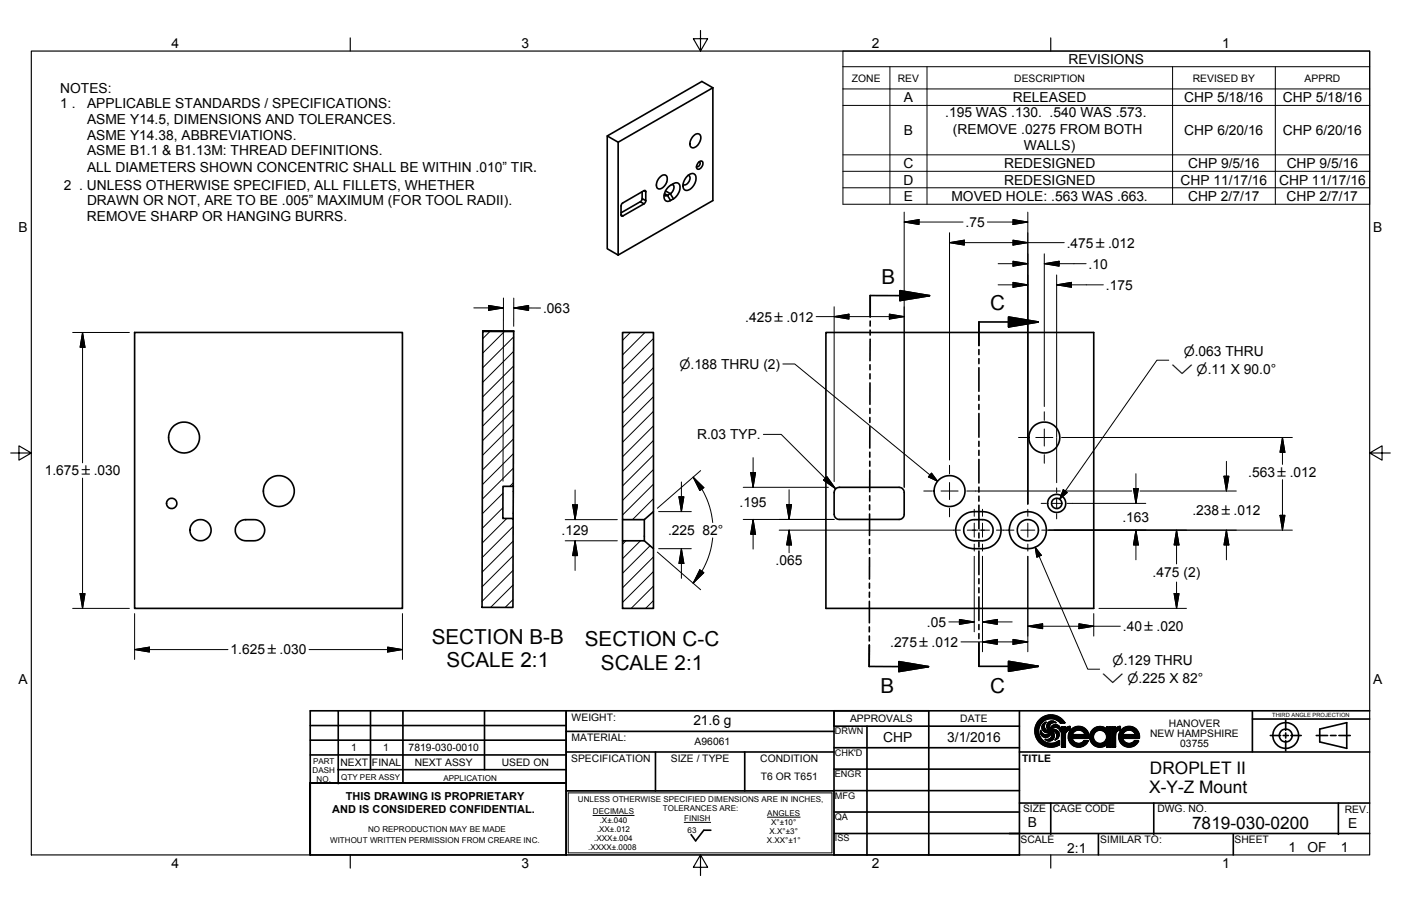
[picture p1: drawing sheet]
<svg xmlns="http://www.w3.org/2000/svg" width="432mm" height="279mm" viewBox="0 0 432 279" stroke-linecap="round" stroke-linejoin="round" font-family="sans-serif">
<g fill="none" stroke="#000" stroke-width=".51">
<path d="M219.7 27.1l-3.4-2-29.1 16.8v34.8l3.3 2M219.7 27.1l-29.2 16.8v34.8M219.7 27.1v34.7l-29.2 16.9M187.2 41.9l3.3 2M197.9 59.1v2.1M198.5 58.8l.5 .3M198.5 58.8h.4l.1 .3M198.5 58.8l-6.7 3.9-.4 .8v2.8M199 59.1v2.8M203.5 54.6a1.23 1.23 0 0 1 1.7-.6 1.23 1.23 0 0 1 .4 1.8 2.37 2.37 0 0 1-3 2.2 2.95 2.95 0 0 1 .9-3.4zM204.8 59.7l.9 .5-.6 .2-.4-.2M205.1 58.9l1.5 .8-.9 .5 1 1.6"/>
<path d="M207.1 56.9a1.19 1.19 0 0 1 .3 2l-.8 .8 1 1.6M211.9 54.2a1.46 1.46 0 0 1 2-.6 1.46 1.46 0 0 1 .6 2.1 3.3 3.3 0 0 1-3.3 3 2.46 2.46 0 0 1 0-3.6zM212.1 54.1a1.52 1.52 0 0 1-.2 2.5l-.9 .4-.5-.2M213.5 42.1a1.34 1.34 0 0 1 1.2-.8 1.34 1.34 0 0 1 1.2 .6 3.1 3.1 0 0 1-2.6 3.7 2.02 2.02 0 0 1 0-3.2zM215.3 50.1a.79 .79 0 0 1 1.2-.3 .79 .79 0 0 1 0 1.2 1.17 1.17 0 0 1-1.7 .9 1.94 1.94 0 0 1 .5-1.8zM215.4 50a.78 .78 0 0 1 .2 .9 .78 .78 0 0 1-.8 .4l-.1-.1M191.4 66.3l.2 .4 .4-.1M191.4 66.3l.6 .3M198.5 62.9l-1.1-.7-6 3.4M198.5 62.9l-6.5 3.7M199 61.9l-.5 1M199 61.9l-1.1-.7-.5 1"/>
<path d="M207.6 61.3a3.8 3.8 0 0 0 1.7-4.6l-.9-.3a4.8 4.8 0 0 0-3.7 3.5 1.37 1.37 0 0 0 .2 1.8 1.37 1.37 0 0 0 1.8 .1M207.6 61.3l-.9 .5M268.2 99v1.5M277.4 89.6l9.1 1.6-9.2 1.5zM286.5 91.2l-18.3-.1v6.6M310.9 97.8l9.1 1.5-9.1 1.5zM320 99.3h-18.3v7.3M41.5 102.5h82.5v85.1h-82.5zM148.8 102.2v-.2l9.5 .1v.1M148.8 102.2h9.5l-.1 47.8h-3.2v9.9h3.2l-.1 27.4h-9.5zM191.9 102.5h9.5v55.3l-2.8 2.5h-6.7zM254.6 102.5h82.5v85.1h-82.5z"/>
<path d="M268.1 112.5v1.5M268.1 115.3v1.5M268.1 118.1v6.6M268.2 101.8v1.5M268.2 104.6l-.1 6.6M301.7 107.8v1.5M301.7 110.6v1.5M301.7 113.4v7.3M268.1 139.4v1.6M268.1 128.8v1.5M268.1 131.6v6.6M268.1 126v1.5"/>
<path d="M301.7 121.9v1.6M301.7 124.7v1.6M301.7 127.5v7.3M301.7 136.1v1.5M301.7 138.9v1.5M158.2 159.9h.1M158.2 150v9.9M201.4 157.8v11.4M257.5 150.9l1.2-.6h18.4a1.58 1.58 0 0 1 1.6 1.6v6.7a1.58 1.58 0 0 1-1.6 1.6h-18.4a1.61 1.61 0 0 1-1.6-1.6v-6.7zM268 155.7v1.5M268 158.5v6.6M268.1 152.9v1.5"/>
<path d="M268.1 142.2v1.6M268.1 145v6.6M296.1 159.6a5.7 5.7 0 0 1 4.2-1.8h2.5a5.7 5.7 0 0 1 5.7 5.7 5.7 5.7 0 0 1-5.7 5.7h-2.5a5.7 5.7 0 0 1-5.3-3.5 5.7 5.7 0 0 1 1.1-6.1zM301.7 141.7v7.2M301.7 150.2v1.5M301.7 153v1.5M301.7 155.8v7.3M73.4 161.3l1.5-.9 3.4-.1a3.3 3.3 0 0 1 3.3 3.2 3.3 3.3 0 0 1-3.3 3.3h-2.5a3.3 3.3 0 0 1-3-2 3.3 3.3 0 0 1 .6-3.5zM191.9 166.8h6.7l2.8 2.4v18.4h-9.5zM191.9 160.3v6.5M198.6 160.3v6.5M268 179.9v1.5"/>
<path d="M268 166.4v1.5M268 169.2v1.5M268 172v6.6M298.2 161l1.6-.7h3a3.3 3.3 0 0 1 3.3 3.2 3.3 3.3 0 0 1-3.3 3.3h-2.5a3.3 3.3 0 0 1-3.1-2.2 3.3 3.3 0 0 1 1-3.6zM301.7 164.4v1.5M301.7 167.2v1.5M301.7 169.9v7.3M301.7 178.5v1.5M267.9 193.3v1.6M267.9 196.1v1.6M267.9 198.9v6.6l18.3 .1M267.9 185.4v6.7"/>
<path d="M268 182.6l-.1 1.6M301.7 181.3v1.5M301.7 184.1v7.2M301.7 192.6v1.5M301.7 195.4v1.5M301.7 198.2v7.3h18.3M104.2 219.2v22.5M114.2 219.2v18.2M124.2 219.2v22.2M149.3 219.2v18.2M174.5 219.2v44.5h-78.9M257 219.2v44.5h57.2v-44.5"/>
<path d="M277 204l9.2 1.6-9.2 1.5zM286.3 219.2v44.5M310.9 204l9.1 1.5-9.1 1.5zM386 219.2v12.7M422.1 219.2h-326.5v22.2M95.6 228.3h78.9M95.6 232.8h78.9M95.6 223.8h78.9M104.2 237.4h70.3M174.5 231.9h82.5M174.5 225.6h82.5M202 231.9v12"/>
<path d="M229.5 231.9v12M257 223.9h57.2M257 237.2h57.2M257 230.6h57.2M267.2 223.9v39.8M314.2 231.9h107.9M320.3 222.1a4.9 4.9 0 0 1 7.8 .9h-1.2a3.9 3.9 0 0 0-5.5-.5 3.9 3.9 0 0 0-.4 5.5 3.9 3.9 0 0 0 5.5 .5v1.1a4.9 4.9 0 0 1-6.4-1 4.9 4.9 0 0 1 .2-6.5zM321.6 223.3l.8-.6a1.49 1.49 0 0 0-.5 1.8 1.49 1.49 0 0 0 1.6 .9 1.62 1.62 0 0 1-.5-2.4 1.62 1.62 0 0 1 2.5-.1 1.51 1.51 0 0 0-1.8 .4 1.51 1.51 0 0 0 0 1.9 1.62 1.62 0 0 1 1.8-1.7 1.62 1.62 0 0 1 1.4 2.1 1.48 1.48 0 0 0-1.3-1.3 1.48 1.48 0 0 0-1.6 1 1.61 1.61 0 0 1 2.3 .7 1.61 1.61 0 0 1-1.1 2.2 1.49 1.49 0 0 0 .5-1.8 1.49 1.49 0 0 0-1.6-.9 1.6 1.6 0 0 1 .5 2.4 1.6 1.6 0 0 1-2.4 .1 1.47 1.47 0 0 0 1.7-.5 1.47 1.47 0 0 0 0-1.8 1.6 1.6 0 0 1-1.8 1.7 1.6 1.6 0 0 1-1.3-2.1 1.53 1.53 0 0 0 1.3 1.3 1.53 1.53 0 0 0 1.6-.9 1.61 1.61 0 0 1-2.1-.3 1.61 1.61 0 0 1 0-2.1zM328.3 226.4v3.9l-1 .1-.1-6.1 1-.1 .2 .4 1.3-.6 .1 1.1a1.54 1.54 0 0 0-1.5 1.6M329.3 227.7h.1M330.5 224.7a3.1 3.1 0 0 1 3.5-.3 3.1 3.1 0 0 1 1.5 3.3h-5a2.02 2.02 0 0 0 1.6 1.6 2.02 2.02 0 0 0 2.1-.9h1a2.78 2.78 0 0 1-3.6 1.9 3.2 3.2 0 0 1-2.3-2.5 3.2 3.2 0 0 1 1.2-3.1zM330.8 225.8a1.96 1.96 0 0 1 2-.7 1.96 1.96 0 0 1 1.5 1.5h-3.8z"/>
<path d="M336.7 225.1a3.3 3.3 0 0 1 4.4-.4l.1-.5 1 .1v6l-1 .1-.1-.6a3.2 3.2 0 0 1-4.3-.4 3.2 3.2 0 0 1-.1-4.3zM342.2 230.3l-.1 .1M343.8 226.4v3.9l-1 .1-.1-6.1 1-.1 .1 .4 1.4-.6 .1 1a1.63 1.63 0 0 0-1.5 1.7M345.7 225a3.1 3.1 0 0 1 3.7-.7 3.1 3.1 0 0 1 1.6 3.4h-4.9a2.02 2.02 0 0 0 1.6 1.6 2.02 2.02 0 0 0 2.1-.9h1a2.48 2.48 0 0 1-2.7 2 3.2 3.2 0 0 1-3-1.9 3.2 3.2 0 0 1 .6-3.5zM346.4 225.8a1.97 1.97 0 0 1 2-.7 1.97 1.97 0 0 1 1.5 1.5h-3.8zM386 221.7h36.1M391.5 226.8h3.2M395.5 226.8h1.6M396.3 222v3.2M396.3 226v1.6M396.3 228.4v3.2M397.9 226.8h3.1"/>
<path d="M405.7 226.8h3.5M406.8 224.8l8.3-1.9v7.9l-8.3-2zM410.1 226.8h1.7M412.7 226.8h3.5M95.6 241.4h78.9h-78.9M95.6 241.4v22.3v-22.3M95.6 241.4h78.9M174.5 243.9h82.5M219.1 256h-2.2l-2.5 3.3-1.4-1.9M257 250.4h57.2M257 243.8h57.2M314.2 247.6h107.9"/>
<path d="M323.8 247.6v9.7M338.5 257.3v6.4M355.6 247.6v9.7M380.1 257.3v6.4M412.5 247.6v9.7M422.1 257h-165.1"/>
<circle cx="56.7" cy="134.9" r="4.8"/>
<circle cx="321.9" cy="134.9" r="4.8"/>
<circle cx="52.9" cy="155.2" r="1.59"/>
<circle cx="85.9" cy="151.4" r="4.8"/>
<circle cx="292.7" cy="151.4" r="4.8"/>
<circle cx="325.7" cy="155.2" r="2.79"/>
<circle cx="325.7" cy="155.2" r="1.59"/>
<circle cx="61.8" cy="163.5" r="3.3"/>
<circle cx="316.8" cy="163.5" r="5.7"/>
<circle cx="316.8" cy="163.5" r="3.3"/>
<circle cx="339" cy="227.2" r="2.08"/>
<circle cx="396.3" cy="226.8" r="2"/>
<circle cx="396.3" cy="226.8" r="4"/>
</g>
<g fill="#000" stroke="#000" stroke-width=".31">
<path d="M278.7 68.5l4.6-.8v1.5zM292.7 74.8l4.5-.7v1.5zM312.2 74.1l4.6 .7-4.6 .8zM312.2 67.7l4.6 .8-4.6 .7zM150.6 94.2l4.6 .8-4.6 .7zM158.3 95l4.6-.8v1.5zM257.1 97.6l4.6-.7v1.5zM274.1 96.9l4.6 .7-4.6 .8zM312.2 80.6l4.6 .7-4.6 .8zM312.2 87.1l4.6 .7-4.6 .8zM321.9 81.3l4.5-.7v1.5zM325.7 87.8l4.5-.7v1.5z"/>
<path d="M25.4 102.5l.8 4.6h-1.5zM395.3 134.9l.7 4.6h-1.5zM176.5 155.7h1.5l-.8 4.6zM209.3 153.2h1.5l-.8 4.6zM213.6 147.2l3.3 3.2-1.2 .9zM231.4 145.7h1.5l-.8 4.6zM242.4 155.6h1.6l-.8 4.6zM254.9 147l2.7 3.7-3.8-2.6zM287.1 145.9l1.9 2.5-2.9-1.3zM327.7 151l1.3 .9-2.4 2zM349.3 150.7h1.6l-.8 4.5zM377.2 146.9h1.6l-.8 4.5z"/>
<path d="M394.5 158.9h1.5l-.7 4.6zM177.2 166.8l.8 4.5h-1.5zM210 169.2l.8 4.6h-1.5zM215.7 175.7l1.2 .9-3.3 3.3zM232.1 160.2l.8 4.6h-1.5zM243.2 163.5l.8 4.6h-1.6zM319 168.8l2 2.4-1.4 .7zM350.1 163.5l.8 4.6h-1.6zM362.6 163.5l.8 4.6h-1.5zM378 163.5l.8 4.6h-1.6zM24.7 183h1.5l-.8 4.6zM41.5 200.3l4.6-.7v1.5z"/>
<path d="M295.7 191l4.6 .8-4.6 .8zM302.8 198l4.6-.8v1.5zM302.8 191.8l4.6-.8v1.6zM312.2 197.2l4.6 .8-4.6 .7zM316.8 193.1l4.6-.7v1.5zM332.5 192.4l4.6 .7-4.6 .8zM361.9 183h1.5l-.8 4.6zM119.5 199.6l4.5 .7-4.5 .8zM319 225l1.1 .5-1.1 .1zM319 226.1l1.1-.6v.5zM319 225.6l1.1-.1-1.1 .6zM319 225l1.1 .1v.4z"/>
<path d="M319 224.5l1.1 .6-1.1-.1zM319 224.5l1.2 .1-.1 .5zM319.2 224l1 .6-1.2-.1zM319.1 226.6l1-.6 .1 .4zM319 226.1l1.1-.1-1 .6zM319.2 224l1.1 .2-.1 .4zM319.4 223.5l.9 .7-1.1-.2zM319.3 227.1l.9-.7 .1 .4zM319.1 226.6l1.1-.2-.9 .7zM319.4 223.5l1 .3-.1 .4zM319.6 223.1l.8 .7-1-.3zM319.4 227.5l.9-.7 .2 .4z"/>
<path d="M319.3 227.1l1-.3-.9 .7zM319.6 223.1l1.1 .3-.3 .4zM319.9 222.6l.8 .8-1.1-.3zM319.7 228l.8-.8 .3 .4zM319.4 227.5l1.1-.3-.8 .8zM319.9 222.6l1 .4-.2 .4zM320.2 222.2l.7 .8-1-.4zM320 228.4l.8-.8 .3 .4zM319.7 228l1.1-.4-.8 .8zM320.2 222.2l1 .5-.3 .3zM320.5 221.8l.7 .9-1-.5zM321.1 228l.3 .3-1.1 .5z"/>
<path d="M320 228.4l1.1-.4-.8 .8zM320.5 221.8l.4-.3 .3 1.2zM320.3 228.8l1.1-.5-.7 .9zM320.8 225.5l.1 .3h-.2zM320.7 225.5v.3zM320.8 225.3v.2zM320.9 225.8l.2 .2h-.3zM320.7 225.8h.2l-.1 .2zM321.1 226l.2 .2-.5 .1zM320.8 226h.3l-.3 .3zM320.8 226.3l.5-.1-.4 .3zM320.9 221.5l.7 .9-.4 .3z"/>
<path d="M320.9 221.5l.4-.3 .3 1.2zM321.3 226.2l.1 .2-.4 .3zM320.9 226.5l.4-.3-.3 .5zM321.4 228.3l.3 .3-.6 .9zM321.4 228.3l-.3 1.2-.4-.3zM321.4 226.4l.2 .1-.5 .3zM321 226.7l.4-.3-.3 .4zM321.2 223.8l.6 .3-.6-.1zM321.3 223.6l.5 .3-.6-.1zM321.1 226.8l.5-.3-.3 .5zM321.3 221.2l.6 .9-.3 .3zM321.3 221.2l.5-.2 .1 1.1z"/>
<path d="M321.3 223.6h.6l-.1 .3zM321.4 223.4l.5 .2h-.6zM321.6 223.3l.3 .3-.5-.2zM321.6 226.5h.2l-.3 .7zM321.6 226.5l-.1 .7-.2-.2zM321.7 228.6l.4 .2-.6 1zM321.7 228.6l-.2 1.2-.4-.3zM321.6 223.3l.4 .1-.1 .2zM321.6 223.3l.2-.2 .2 .3zM321.8 226.5l.3 .1-.4 .6zM321.8 226.5l-.1 .7h-.2zM321.8 223.1h.3l-.1 .3z"/>
<path d="M321.8 223.1h.3zM321.8 221l.5 1-.4 .1zM321.8 221l.5-.2v1.2zM321.2 224l.6 .1-.6 .2zM321.2 224.3l.6-.2 .1 .2zM321.2 223.8l.6 .1v.2zM321.2 224.3h.7l-.7 .2zM321.2 224.5l.7-.2v.2zM322.1 226.6l-.2 .7-.2-.1zM321.2 224.5h.7l-.7 .2zM321.2 224.7l.7-.2-.6 .4zM321.3 224.9l.6-.4 .1 .2z"/>
<path d="M322.1 228.8l.4 .2-.5 1zM322.1 228.8l-.1 1.2-.5-.2zM322 223l.2-.1-.1 .2zM322 223l.2-.1zM321.3 224.9l.7-.2-.6 .4zM321.4 225.1l.6-.4-.5 .6zM322 224.7l.2 .2-.7 .4zM322.1 226.6h.2l-.2 .8zM322.1 226.6v.8l-.2-.1zM321.5 225.3l.7-.4-.5 .6zM322.2 224.9l.1 .2-.6 .4zM322.2 222.8l.2-.1z"/>
<path d="M322.3 220.8l.4 1-.4 .2zM322.3 220.8l.4-.2v1.2zM321.7 225.5l.6-.4-.4 .5zM322.3 225.1l-.2 .7-.2-.2zM322.3 225.1l.2 .1-.4 .6zM322.3 226.6v.8h-.2zM322.2 228l.2 .1zM322.5 229l.4 .2-.4 1zM322.5 229v1.2l-.5-.2zM322.5 225.2l-.2 .6h-.2zM322.5 225.2l.2 .1-.4 .5zM322.4 228.1h.3l-.1 .2z"/>
<path d="M322.3 228.1l.3 .2zM322.3 226.6h.2l.1 .8zM322.3 226.6l.3 .8h-.3zM322.7 225.3l-.2 .6-.2-.1zM322.7 225.3l.2 .1-.4 .5zM322.7 224.1l.7-.2-.1 .3zM322.7 223.9h.7l-.7 .2zM322.7 223.6l.7 .3h-.7zM322.7 223.6l.7 .2v.1zM322.7 223.4l.7 .4-.7-.2zM322.7 224.3l.6-.1v.2zM322.7 224.1l.6 .1-.6 .1z"/>
<path d="M322.7 220.6l.5 1.1-.5 .1zM322.7 220.6l.6-.1-.1 1.2zM322.7 223.4l.9 .1-.2 .3zM322.8 223.2l.8 .3-.9-.1zM322.7 228.1h.2l-.1 .3zM322.7 228.1l.1 .3-.2-.1zM322.8 224.6l.5-.2 .1 .2zM322.7 224.3l.6 .1-.5 .2zM322.5 226.6l.2-.1 .1 .8zM322.5 226.6l.3 .7-.2 .1zM323 223l.6 .5-.8-.3zM322.8 224.6h.6l-.5 .2z"/>
<path d="M322.9 225.4l-.2 .5h-.2zM322.9 225.4l.1 .5h-.3zM322.9 225.4h.2l-.1 .5zM322.9 229.2h.5l-.4 1.1zM322.9 229.2l.1 1.1-.5-.1zM323 223l.7 .4-.1 .1zM323.1 222.8l.6 .6-.7-.4zM322.9 228.1l.3-.1-.2 .5zM322.9 228.1l.1 .4-.2-.1zM322.7 226.5l.3 .7-.2 .1zM323 225l.4-.4v.2zM322.9 224.8l.5-.2-.4 .4z"/>
<path d="M323.1 225.4l.1 .4-.2 .1zM323.1 225.4l.2 .1-.1 .3zM323.1 222.8l.2-.1 .4 .7zM323.4 224.8l.1 .2-.3 .1zM323 225l.4-.2-.2 .3zM322.7 226.5h.2l.3 .6zM322.7 226.5l.5 .6-.2 .1zM323.2 228v.5h-.2zM323.3 220.5l.3 1.1-.4 .1zM323.3 220.5h.5l-.2 1.1zM323.3 222.7l.5 .5-.1 .2zM323.3 222.7l.2-.1 .3 .6z"/>
<path d="M323.3 225.5l.1 .3h-.2zM323.3 225.5l.2-.1-.1 .4zM323.5 225l.1 .2-.3 .1zM323.2 225.1l.3-.1-.2 .3zM322.9 226.5l.2-.1 .3 .5zM322.9 226.5l.5 .4-.2 .2zM323.2 228l.2-.1v.6zM323.2 228l.2 .5h-.2zM323.4 229.2l.4 .1-.3 1.1zM323.4 229.2l.1 1.2-.5-.1zM323.5 222.6l.5 .5-.2 .1zM323.5 222.6l.2-.1 .3 .6z"/>
<path d="M323.5 225.4l.1 .3-.2 .1zM323.5 225.4l.6 .1-.5 .2zM323.5 225.4l.6 .1zM323.5 225.4h.6zM323.5 225.4l.5-.1zM323.5 225.4l.5-.2zM323.6 225.2h.3l-.4 .2zM323.3 225.3l.3-.1-.1 .2zM323.1 226.4l.2-.2 .3 .6zM323.1 226.4l.5 .4-.2 .1zM323.7 225.7l.2 .2h-.3zM323.6 225.7l.5-.2z"/>
<path d="M323.4 227.9l.2-.1 .1 .7zM323.4 227.9l.3 .6h-.3zM323.7 225.7l.2 .2zM323.7 225.7h.2zM323.3 226.2l.4 .4-.1 .2zM323.7 222.5l.2-.1 .1 .7zM323.7 225.2h.2zM323.7 224.7l.3 .3h-.3zM323.7 224.7l.4 .1-.1 .2zM323.8 224.5l.3 .3-.4-.1zM323.4 226.1l.4 .3-.5-.2zM323.3 226.2l.5 .2-.1 .2z"/>
<path d="M323.8 220.5l.3 1.1h-.5zM323.8 220.5h.5l-.2 1.1zM323.6 225.9l.2 .3-.4-.1zM323.4 226.1l.4 .1v.2zM323.8 224.5l.5 .2-.2 .1zM323.9 224.3l.4 .4-.5-.2zM323.6 225.9h.3l-.1 .3zM323.6 227.8l.3 .6-.2 .1zM324.1 224.1l.2 .6-.4-.4zM323.9 222.4l.3 .5-.2 .2zM323.9 222.4h.2l.1 .5zM323.7 225l.2 .2h-.2z"/>
<path d="M323.6 225.2h.3zM323.8 229.3h.5l-.3 1.1zM323.8 229.3l.2 1.1h-.5zM323.7 225h.3l-.1 .2zM323.7 225.7l.4-.2zM324.1 225.5l.2 .1-.4 .1zM324 225.3l.2-.2-.1 .3zM323.5 225.4l.5-.1 .1 .1zM324.1 224.1l.4 .4-.2 .2zM324.2 223.9l.3 .6-.4-.4zM323.6 227.8l.2-.1 .3 .6zM323.6 227.8l.5 .5-.2 .1z"/>
<path d="M324.1 222.4l.3 .5h-.2zM324.1 222.4h.3v.5zM324.2 225.1l.2-.1-.1 .4zM324.2 223.9l.5 .5-.2 .1zM324.2 223.9l.2-.1 .3 .6zM323.9 225.7l.4-.1-.2 .2zM324.3 225.6l.1 .2h-.3zM324.2 225.1l.1 .3h-.2zM324.3 220.5l.2 1.1h-.4zM324.3 220.5l.5 .1-.3 1zM323.8 227.7l.1-.2 .4 .7zM323.8 227.7l.5 .5-.2 .1z"/>
<path d="M324.4 222.4h.2l-.2 .5zM324.4 225l.1 .4h-.2zM324.4 225h.2l-.1 .4zM324.4 223.8l.5 .5-.2 .1zM324.4 223.8l.2-.1 .3 .6zM324.1 225.8h.3l-.3 .3zM324.1 226.1l.3-.3 .2 .1zM323.9 227.5l.6 .5-.2 .2zM324.3 229.3l.4-.1-.2 1.2zM324.3 229.3l.2 1.1h-.5zM324.1 226.1l.5-.2-.4 .4zM324.2 226.3l.4-.4 .1 .2z"/>
<path d="M324.6 222.4l.1 .4-.3 .1zM324.6 222.4l.2 .1-.1 .3zM324.6 223.7l.2-.1 .1 .7zM324.6 225l.1 .5-.2-.1zM324.6 225h.2l-.1 .5zM324.1 227.4l.5 .5-.7-.4zM323.9 227.5l.7 .4-.1 .1zM324.2 226.3l.5-.2 .1 .2zM324.1 227.4l.6 .3-.1 .2zM324.8 223.6l.3 .7h-.2zM324.8 223.6l.2-.1 .1 .8zM324.8 220.6l.2 1.1-.5-.1z"/>
<path d="M324.8 220.6l.5 .1-.3 1zM324.2 226.3h.6l-.5 .2zM324.3 226.5l.5-.2 .1 .2zM324.8 222.5l.2 .3h-.3zM324.8 222.5l.2 .3zM324.1 227.2l.7 .3-.7-.1zM324.1 227.4l.7 .1-.1 .2zM324.8 225h.3l-.4 .5zM324.3 226.5h.6l-.6 .2zM324.3 226.7l.6-.2v.3zM324.2 226.9l.7 .3h-.8zM324.1 227.2h.8l-.1 .3z"/>
<path d="M324.3 226.7l.6 .1-.7 .1zM324.2 226.9l.7-.1v.2zM324.2 226.9l.7 .1v.2zM324.7 229.2l.4-.1-.1 1.2zM324.7 229.2l.3 1.1-.5 .1zM325 223.5l.3 .8h-.2zM325 223.5h.2l.1 .8zM325 222.6l.2 .2h-.2zM325 222.6l.2 .2zM325.1 225l-.2 .6-.2-.1zM325.1 225h.2l-.4 .6zM325.2 222.7l.3 .2z"/>
<path d="M325.2 223.5h.3l-.2 .8zM325.3 225l-.2 .7-.2-.1zM325.3 225l.2 .1-.4 .6zM325.3 220.7l.1 1.2-.4-.2zM325.3 220.7l.5 .2-.4 1zM325.4 228l-.2 .2zM325.5 223.5v.8h-.2zM325.5 223.5h.2l-.2 .8zM325.1 229.1l.5-.2-.1 1.2zM325.1 229.1l.4 1-.5 .2zM325.5 225.1l-.2 .7-.2-.1zM325.5 225.1l.2 .2-.4 .5z"/>
<path d="M325.5 227.8l.1 .1-.2 .1zM325.4 228l.2-.1zM325.7 225.3l.2 .1-.6 .4zM325.7 223.5l.2 .1-.4 .7zM325.8 220.9l.5 .2-.9 .8zM325.6 227.5l.2 .3h-.3zM325.5 227.8h.3l-.2 .1zM325.3 225.8l.6-.4-.4 .6zM325.9 225.4l.2 .2-.6 .4zM325.9 223.6l-.1 .7h-.3zM325.9 223.6l.2 .2-.3 .5zM326 228.7l.5-.2z"/>
<path d="M325.6 228.9l.4 1.1-.5 .1zM326 230l.5-.4zM325.7 227.3l.3 .3-.4-.1zM325.6 227.5l.4 .1-.2 .2zM325.5 226l.6-.4-.5 .6zM326.1 225.6l.1 .1-.6 .5zM325.7 227.3l.4 .2-.1 .1zM326.1 223.8l-.1 .6-.2-.1zM326.1 223.8l.2 .1-.3 .5zM325.6 226.2l.6-.5 .1 .2zM325.4 221.9l.9-.8-.5 1zM326.3 221.1l.4 .3-.9 .7z"/>
<path d="M325.8 227l.5 .2-.6 .1zM325.7 227.3l.6-.1-.2 .3zM325.6 226.2l.7-.3-.6 .5zM325.7 226.4l.6-.5 .1 .3zM326.3 223.9l.2 .1-.5 .4zM326.3 228.5h.2zM325.8 226.8l.5 .3-.5-.1zM325.8 227l.5 .1v.1zM325.7 226.4l.7-.2v.2zM325.8 226.8h.6l-.1 .3zM325.7 226.4h.7l-.7 .2zM325.7 226.6l.7-.2v.2z"/>
<path d="M325.7 226.6h.7l-.6 .2zM325.8 226.8l.6-.2v.2zM326 224.4l.5-.4-.3 .5zM326.5 224l.1 .2-.4 .3zM326 228.7l.5-.2v1.1zM325.6 228.9l.4-.2 .5 .9zM325.6 228.9l.9 .7-.5 .4zM326.2 224.5l.4-.3-.3 .5zM326.6 224.2l.1 .2-.4 .3zM325.8 222.1l.9-.7-.5 1zM326.7 221.4l.4 .3-.9 .7zM326.3 224.7l.4-.3 .1 .2z"/>
<path d="M326.3 224.7l.5-.1-.3 .3zM326.5 224.9l.3-.3 .1 .3zM326.5 224.9h.4l-.3 .2zM326.9 224.9l-.3 .2zM326.6 225.1h.3l-.1 .2zM326.9 225.1l-.1 .2zM326.8 225.3l.1 .3zM326.2 222.4l.9-.7-.6 .9zM327.1 221.7l.4 .3-1 .6zM327.2 224.3l1.1 .3zM327.3 224.2l1 .4zM327.2 224.3l1.1 2.4-1.1 3.6z"/>
<path d="M327.2 224.3l1.1 2.4zM327.2 224.3l1.1 2.2zM327.2 230.3l1 .1zM327.2 230.3h1.1zM327.2 224.3l1.2 1.7v.1zM327.3 224.2h.9l.1 .4zM326.5 222.6l1-.6-.6 1zM327.5 222l-.6 1zM327.5 222l.3 .4-.9 .6zM326.9 223l.9-.6 .2 .6zM327.8 222.4l.2 .6zM328.1 222.8v.2z"/>
<path d="M328.1 222.8l-.1 .2zM328.2 224.2l.1 .4zM328.3 226.7v3.6h-1.1zM327.2 224.3l1.1 2zM328.3 224.6l.1 1.4zM327.2 224.3l1.1 .3 .1 1.4zM328.3 224.6l.2 1.2zM328.4 224.6l.3 1zM328.3 224.6l.4 1zM328.4 224.6l.4 .9zM328.4 224.6l.4 .9-.1 .1zM328.6 224.5l.2-.2 .2 1.1z"/>
<path d="M328.6 224.5l.4 .9-.6-.8zM328.4 224.6l.6 .8-.2 .1zM328.8 224.3l.2-.1 .1 1.1zM328.8 224.3l.3 1-.1 .1zM329.3 226.7l1.2-.2-1.2 .5zM329.3 227.3l1.2 .4zM329 224.2h.2l.1 1zM329 224.2l.3 1-.2 .1zM329.3 227.3l1.2 .4h-1.2zM329.3 227.7l1.1 .1zM329.3 227.7h1.2zM329.3 226.7l1.2-.2z"/>
<path d="M329.4 226.3l1.1 .2-1.2 .2zM329.3 227.7l1.1 .1-1 .2zM329.4 226.3l1.1 .2zM329.5 226l1 .5-1.1-.2zM329.2 224.2l.2-.1 .1 1zM329.2 224.2l.3 .9-.2 .1zM329.5 226l1.1 .2-.1 .2zM329.6 225.7l1 .5-1.1-.2zM329.8 225.4l.8 .8-1-.5zM329.4 224.1h.4zM329.4 224.1h.4v.9zM329.4 224.1l.4 .9-.3 .1z"/>
<path d="M329.5 225.1l.3-.1zM329.7 224l.1 .1zM329.8 225.4l1 .6-.2 .2zM330 225.1l.8 .9-1-.6zM330 225.1l.9 .7-.1 .2zM330 225.1l.3-.2 .6 .9zM330.3 224.9l.8 .7-.2 .2zM330.3 224.9l.2-.2 .6 .9zM329.4 228l1-.2zM329.4 228l1-.2-.9 .5zM329.5 228.3l.9-.5 .1 .2zM329.3 227l1.2-.5v1.2z"/>
<path d="M329.3 227l1.2 .7-1.2-.4zM329.5 226l1 .5zM330.6 226.6l-.1 1.1zM330.5 226.5v1.2zM330.5 224.7l.8 .7-.2 .2zM330.5 224.7l.3-.2 .5 .9zM330.6 226.6h3.7l-3.8 1.1zM329.3 227l1.2-.5zM329.5 228.3l1-.3-.9 .6zM329.6 228.6l.9-.6 .2 .3zM329.6 228.6l1.1-.3-.9 .6zM329.8 228.9l.9-.6 .1 .2z"/>
<path d="M330.8 224.5l.8 .8-.3 .1zM330.8 224.5l.3-.2 .5 1zM329.8 228.9l1-.4-.8 .7zM330 229.2l.8-.7 .2 .2zM330 229.2l1-.5-.8 .8zM330.2 229.5l.8-.8-.5 1zM331 228.7l.2 .2-.7 .8zM331.1 224.3l.3-.1 .2 1.1zM330.5 229.7l.7-.8-.5 1zM331.2 228.9l.2 .1-.7 .9zM331.4 224.2l.4 1-.2 .1zM331.4 224.2l.3-.1 .1 1.1z"/>
<path d="M331.4 229l-.4 1-.3-.1zM331.4 229l.3 .2-.7 .8zM331.7 229.2l-.4 1-.3-.2zM331.7 229.2h.3l-.7 1zM331.7 224.1l.4 1-.3 .1zM331.7 224.1l.4-.1v1.1zM332 229.2l-.4 1.1-.3-.1zM332 229.2v1.2l-.4-.1zM332 229.2l.2 .1-.2 1.1zM332.1 224l.2 1.1h-.2zM332.1 224h.3l-.1 1.1zM332.2 229.3l.1 1.1h-.3z"/>
<path d="M332.2 229.3h.3l-.2 1.1zM332.4 224l.2 1.1h-.3zM332.4 224h.3l-.1 1.1zM332.5 229.3l.2 1.1h-.4zM332.5 229.3h.3l-.1 1.1zM332.7 224l.1 1.1h-.2zM332.7 224l.4 .1-.3 1zM332.8 229.3l.2 1-.3 .1zM332.8 229.3l.2-.1v1.1zM333 229.2l.3 1.1h-.3zM333 229.2l.7 .9-.4 .2zM333 229.2l.3-.1 .4 1z"/>
<path d="M333.1 224.1l.3 .1-.6 .9zM333.3 229.1l.7 .9-.3 .1zM333.3 229.1l.2-.1 .5 1zM333.4 224.2l-.3 1-.3-.1zM333.4 224.2l.3 .1-.6 .9zM333.5 229l.7 .8-.2 .2zM333.5 229l.3-.1 .4 .9zM333.7 224.3l-.3 1-.3-.1zM333.7 224.3l.3 .1-.6 .9zM333.8 228.9l.7 .7-.3 .2zM333.8 228.9l.2-.2 .5 .9zM334 228.7l.8 .7-.3 .2z"/>
<path d="M334 228.7l1 .4-.2 .3zM334.2 228.4l.8 .7-1-.4zM334 224.4l-.4 1-.2-.1zM334 224.4l.3 .2-.7 .8zM334.1 228.5l-.1 .2zM334.2 228.4l1 .5-.2 .2zM334.2 228.4h1v.5zM334.3 224.6l-.5 1-.2-.2zM334.3 224.6l.3 .2-.8 .8zM333.8 225.6l.8-.8-.6 1zM334.6 224.8l.2 .3-.8 .7zM334 225.8l.8-.7 .2 .2z"/>
<path d="M334 225.8l1-.5-.8 .7zM334.2 226l.8-.7 .2 .3zM334.2 226l1-.4-.9 .6zM334.3 226.2l.9-.6 .2 .3zM335.2 228.4v.5zM335.2 228.4l.1 .2zM334.3 226.2l1.1-.3-1 .5zM334.4 226.4l1-.5 .1 .3zM334.4 226.4l1.1-.2zM334.4 226.5l1.1-.3zM334.4 226.5l1.1-.3 .1 .4zM334.3 226.6l1.2 1.1z"/>
<path d="M330.5 227.7l3.8-1.1 1.2 1.1zM335.6 227.2l-.1 .5zM334.4 226.5l1.2 .1zM334.4 226.5l1.2 .1v.3zM334.4 226.5l1.2 .4zM334.4 226.5l1.2 .4v.3zM334.4 226.6l1.2 .6zM334.4 226.6l1.2 .6-.1 .5zM335.9 227.6l1.1-.4v.3zM335.9 227.2h1.1l-1.1 .4zM335.9 226.9l1.1 .3h-1.1zM335.9 226.9l1.1 .1v.2z"/>
<path d="M335.9 226.6l1.1 .4-1.1-.1zM335.9 227.9l1.1-.4v.3zM335.9 227.6l1.1-.1-1.1 .4zM335.9 226.6l1.1 .1v.3zM336 226.3l1 .4-1.1-.1zM336 228.2l1-.4 .1 .2zM335.9 227.9l1.1-.1-1 .4zM336 226.3l1.1 .1-.1 .3zM336.2 225.9l.9 .5-1.1-.1zM336.2 228.5l.9-.5 .1 .3zM336 228.2l1.1-.2-.9 .5zM336.2 225.9l1 .3-.1 .2z"/>
<path d="M336.3 225.7l.9 .5-1-.3zM336.3 228.8l.9-.5 .2 .2zM336.2 228.5l1-.2-.9 .5zM336.3 225.7l1.1 .3-.2 .2zM336.5 225.4l.9 .6-1.1-.3zM336.3 228.8l1.1-.3-.9 .6zM336.7 225.1l.7 .9-.9-.6zM337.4 228.5l.2 .2-.9 .7zM336.5 229.1l.9-.6-.7 .9zM336.7 225.1l.9 .7-.2 .2zM337 224.9l.6 .9-.9-.7zM337.6 228.7l.2 .2-.8 .7z"/>
<path d="M336.7 229.4l.9-.7-.6 .9zM337 224.9l.8 .7-.2 .2zM337 224.9l.2-.2 .6 .9zM337.8 228.9l.2 .1-.8 .8zM337 229.6l.8-.7-.6 .9zM337.2 224.7l.8 .7-.2 .2zM337.2 224.7l.3-.2 .5 .9zM338 229l.2 .2-.7 .8zM338 229l-.5 1-.3-.2zM337.5 224.5l.7 .8-.2 .1zM337.5 224.5l.3-.2 .4 1zM338.2 229.2l-.4 .9-.3-.1z"/>
<path d="M337.8 224.3l.3-.1 .1 1.1zM338.2 229.2h.3l-.4 1.1zM338.2 229.2l-.1 1.1-.3-.2zM338.1 224.2l.4 1-.3 .1zM338.1 224.2l.3-.1 .1 1.1zM338.5 229.2l.3 .1-.4 1zM338.5 229.2l-.1 1.1h-.3zM338.4 224.1l.4 1.1h-.3zM338.4 224.1h.4v1.1zM338.8 229.3h.2l-.2 1.1zM338.8 229.3v1.1l-.4-.1zM338.8 224.1l.2 1.1h-.2z"/>
<path d="M338.8 224.1h.3l-.1 1.1zM339 229.3h.3l-.2 1.1zM339 229.3l.1 1.1h-.3zM339.1 224.1l.2 1.1h-.3zM339.1 224.1h.3l-.1 1.1zM339.3 229.3l.1 1.1h-.3zM339.4 224.1l.3 .1-.4 1zM339.3 229.3l.3-.1 .1 1.1zM339.3 229.3l.4 1-.3 .1zM339.7 224.2l-.1 1h-.3zM339.7 224.2l.4 .1-.5 .9zM339.6 229.2h.2l.3 1z"/>
<path d="M339.6 229.2l.5 1-.4 .1zM340.1 224.3l-.3 1-.2-.1zM340.1 224.3l.3 .1-.6 .9zM340.3 228.9l.2-.2 .5 1zM339.8 229.2l.3-.2 .3 1.1zM339.8 229.2l.6 .9-.3 .1zM340.4 224.4l-.3 1-.3-.1zM340.4 224.4l.3 .1-.6 .9zM340.7 228.5l.3 1.2-.5-1zM340.5 228.7l.5 1zM340.8 228.3l.3 1.4-.4-1.2zM340.7 228.5l.3 1.2z"/>
<path d="M340.7 228.5l.4 1.2zM340.1 229l.6 .9-.3 .2zM340.7 224.5l.3 .2-.9 .7zM341.1 224.7l1.1-.4-1.4 1.9zM341.1 224.7l-.3 1.5zM340.8 228.3l.3 1.5zM340.8 228.3l1.4 2-1.1-.5zM342.2 224.3l-1.2 2.1-.2-.2zM340.1 229l.2-.1 .7 .8zM340.1 229l.9 .7-.3 .2zM340.1 225.4l.9-.7-.7 .9zM341 224.7l-.7 .9z"/>
<path d="M340.3 228.9l.7 .8zM341 224.7l-.5 1.1-.2-.2zM341 224.7l-.5 1.1zM341 224.8l-.5 1zM341 224.8l-.3 1.2-.2-.2zM341 224.7l-.3 1.3zM342.2 224.3l-1.2 2.4v-.3zM341.1 224.7l-.3 1.5-.1-.2zM341.1 227.2l1.1 3.1zM342.2 224.3l-1.1 2.7-.1-.3zM341.1 227.5l1.1 2.8-1.2-2.5zM342.2 224.3v6l-1.1-3.1z"/>
<path d="M342.2 224.3l-1.1 2.9zM341.1 224.7l1.1-.4zM341.1 229.8l1.1 .5zM341.1 224.3v.4zM341.2 224.2h.9l-1 .5zM341.1 229.8l.1 .6zM341.1 229.8l1 .6h-.9zM341 227.8l1.2 2.5-1.2-2.3zM341 228l1.2 2.3-1.4-2zM342.7 224.3l1.1 2zM342.7 224.3l1.2 1.7v.1zM342.7 224.3l1.1 .3z"/>
<path d="M342.8 224.2l1 .4zM342.7 230.3l1 .1zM342.8 224.2h.9l.1 .4zM343.7 224.2l.1 .4zM342.7 224.3l1.1 2.4zM342.7 224.3l1.1 2.4-1.1 3.6zM343.8 226.7v3.6h-1.1zM342.7 230.3h1.1zM342.7 224.3l1.1 2.2zM343.8 224.6l.2 1.2zM343.8 224.6l.3 1zM343.8 224.6l.5 .9-.2 .1z"/>
<path d="M343.8 224.6l.5 .9zM343.8 224.6l.6 .8-.1 .1zM343.8 224.6l.2-.1 .4 .9zM343.8 224.6l.1 1.4zM342.7 224.3l1.1 .3 .1 1.4zM344 224.5l.3-.1 .1 1zM344.3 224.4l.3 .9-.2 .1zM344.3 224.4l.1-.2 .2 1.1zM344.4 224.2l.4 1-.2 .1zM344.4 224.2h.3l.1 1zM344.7 224.2l.3 .9-.2 .1zM344.7 224.2l.2-.1 .1 1z"/>
<path d="M344.9 226.7l1.2-.2-1.3 .5zM344.8 227.3l1.2 .4zM344.8 227.3l1.2 .4h-1.2zM344.8 227.7l1.2 .1zM344.8 227.7h1.2zM344.9 226.7l1.2-.2zM344.9 226.3l1.2 .2-1.2 .2zM344.9 224.1l.4 .9-.3 .1zM344.9 224.1h.4v.9zM344.9 226.3l1.2 .2zM345.1 226l1 .5-1.2-.2zM344.8 227.7l1.2 .1-1.1 .2z"/>
<path d="M345 225.1l.3-.1zM345.1 226l1.1 .2-.1 .2zM345.2 225.7l1 .5-1.1-.2zM344.9 224.1h.4zM345.4 225.4l.8 .8-1-.5zM345.4 225.4l.9 .6-.1 .2zM345.6 225.1l.7 .9-.9-.6zM345.6 225.1l.9 .7-.2 .2zM345.6 225.1l.2-.2 .7 .9zM345.8 224.9l.9 .7-.2 .2zM345.8 224.9l.3-.2 .6 .9zM344.9 228l1.1-.2z"/>
<path d="M344.9 228l1.1-.2-1 .5zM345 228.3l1-.5 .1 .2zM346.1 226.5l-.1 1.2zM344.8 227l1.3-.5-.1 1.2zM344.8 227l1.2 .7-1.2-.4zM345.1 226l1 .5zM346.1 226.6v1.1zM346.1 226.6l-.1 1.1zM346.1 224.7l.8 .7-.2 .2zM346.1 224.7l.3-.2 .5 .9zM346.2 226.6h3.7l-3.8 1.1zM344.8 227l1.3-.5z"/>
<path d="M345 228.3l1.1-.3-.9 .6zM345.2 228.6l.9-.6 .1 .3zM345.2 228.6l1-.3-.9 .6zM345.3 228.9l.9-.6 .2 .2zM346.4 224.5l.7 .8-.2 .1zM346.4 224.5l.2-.2 .5 1zM345.3 228.9l1.1-.4-.9 .7zM345.5 229.2l.9-.7 .1 .2zM345.5 229.2l1-.5-.8 .8zM345.7 229.5l.8-.8-.5 1zM346.5 228.7l.3 .2-.8 .8zM346.6 224.3l.7 .9-.2 .1z"/>
<path d="M346.6 224.3l.4-.1 .3 1zM346 229.7l.8-.8-.5 1zM346.8 228.9l.2 .1-.7 .9zM347 224.2l.3-.1v1.1zM347 229l-.4 1-.3-.1zM347 229l.2 .2-.6 .8zM347.2 229.2l-.3 1-.3-.2zM347.2 229.2h.3l-.6 1zM347.3 224.1l.3 1-.3 .1zM347.3 224.1l.3-.1v1.1zM347.5 229.2l-.3 1.1-.3-.1zM347.5 229.2v1.2l-.3-.1z"/>
<path d="M347.5 229.2l.2 .1-.2 1.1zM347.6 224l.3 1.1h-.3zM347.6 224h.4l-.1 1.1zM347.7 229.3l.2 1.1h-.4zM347.7 229.3h.3l-.1 1.1zM348 224l.1 1.1h-.2zM348 224h.3l-.2 1.1zM348 229.3l.2 1.1h-.3zM348 229.3h.3l-.1 1.1zM348.3 224l.1 1.1h-.3zM348.3 224l.3 .1-.2 1zM348.3 229.3l.2 1-.3 .1z"/>
<path d="M348.3 229.3l.3-.1-.1 1.1zM348.6 229.2l.3 1.1h-.4zM348.6 229.2l.6 .9-.3 .2zM348.6 229.2l.2-.1 .4 1zM348.6 224.1l.4 .1-.6 .9zM348.8 229.1l.7 .9-.3 .1zM348.8 229.1l.3-.1 .4 1zM349 224.2l-.4 1-.2-.1zM349 224.2l.2 .1-.6 .9zM349.1 229l.7 .8-.3 .2zM349.1 229l.2-.1 .5 .9zM349.2 224.3l-.3 1-.3-.1z"/>
<path d="M349.2 224.3l.3 .1-.6 .9zM349.3 228.9l.8 .7-.3 .2zM349.3 228.9l.2-.2 .6 .9zM349.5 228.7l.8 .7-.2 .2zM349.5 228.7l1 .4-.2 .3zM349.8 228.4l.7 .7-1-.4zM349.5 224.4l-.4 1-.2-.1zM349.5 224.4l.4 .2-.8 .8zM349.7 228.5l-.2 .2zM349.8 228.4l.9 .5-.2 .2zM349.8 228.4h1l-.1 .5zM349.9 224.6l-.6 1-.2-.2z"/>
<path d="M349.9 224.6l.2 .2-.8 .8zM349.3 225.6l.8-.8-.6 1zM350.1 224.8l.3 .3-.9 .7zM349.5 225.8l.9-.7 .2 .2zM349.5 225.8l1.1-.5-.9 .7zM349.7 226l.9-.7 .2 .3zM349.7 226l1.1-.4-1 .6zM349.8 226.2l1-.6 .1 .3zM350.8 228.4l-.1 .5zM350.8 228.4l.1 .2zM349.8 226.2l1.1-.3-.9 .5zM350 226.4l.9-.5 .1 .3z"/>
<path d="M350 226.4l1-.2zM350 226.5l1-.3zM350 226.5l1-.3 .1 .4zM349.9 226.6l1.1 1.1zM346.1 227.7l3.8-1.1 1.1 1.1zM351.2 227.2l-.2 .5zM350 226.5l1.1 .1zM349.9 226.5l1.2 .1zM349.9 226.5l1.2 .1 .1 .3zM349.9 226.5l1.3 .4zM349.9 226.5l1.3 .4v.3zM349.9 226.6l1.3 .6z"/>
<path d="M349.9 226.6l1.3 .6-.2 .5z"/>
</g>
<path d="M9.7 15.7h412.4v248h-412.4zM107.9 11.7v4M215.9 9.4v6.3l-2.2-3.8h4.4l-2.2 3.8M323.8 11.7v4M3.3 139.7h6.4l-3.9-2.2v4.4l3.9-2.2M422.1 139.7l3.9 2.2v-4.4l-3.9 2.2h6.4M107.9 263.7v4M215.9 263.7l2.2 3.8h-4.4l2.2-3.8v6.3M323.8 263.7v4" fill="none" stroke="#000" stroke-width=".36"/>
<path d="M277.4 89.6l9.1 1.6-9.2 1.5zM310.9 97.8l9.1 1.5-9.1 1.5zM277 204l9.2 1.6-9.2 1.5zM310.9 204l9.1 1.5-9.1 1.5z" fill="#000" stroke="#000" stroke-width=".51"/>
<g fill="none" stroke="#000" stroke-width=".31">
<path d="M259.8 15.7h162.3v47.3h-162.3zM259.8 20.6h162.3M259.8 27.4h162.3M259.8 32.5h162.3M274.3 20.6v42.4M285.7 20.6v42.4M361.4 20.6v42.4M393.1 20.6v42.4M259.8 47.8h162.3M259.8 52.8h162.3M259.8 57.9h162.3M278.7 65.4v84.9"/>
<path d="M278.7 68.5l4.6-.8v1.5zM292.7 71.8v70.1M292.7 74.8l4.5-.7v1.5zM296.8 68.5h-18.1M304.3 68.5h12.5M312.2 74.1l4.6 .7-4.6 .8zM312.2 67.7l4.6 .8-4.6 .7zM316.8 65.4v69.4M321.9 78.3v47.1M328 74.8h-35.3M146 95h9.2M150.6 94.2l4.6 .8-4.6 .7z"/>
<path d="M155.2 91.9l-.2 56.5M158.3 95l4.6-.8v1.5zM158.3 95h8.3M158.3 91.9v8.7M251.5 97.6h27.2M257.1 97.6l4.6-.7v1.5zM257.1 94.6v53.9M274.1 96.9l4.6 .7-4.6 .8zM307.6 81.3h9.2M307.6 87.8h9.2M312.2 80.6l4.6 .7-4.6 .8zM312.2 87.1l4.6 .7-4.6 .8z"/>
<path d="M321.9 81.3l4.5-.7v1.5zM321.9 81.3h12.9M325.7 87.8l4.5-.7v1.5zM325.7 87.8h14.4M325.7 84.8v50M22.4 102.5h17.5M25.4 102.5l.8 4.6h-1.5zM25.4 102.5v40.2M151 102.2l-2.2 2.2M155.5 102.2l-6.7 6.7M158.3 117.4l-9.6 9.6M158.3 112.9l-9.6 9.5"/>
<path d="M158.3 108.4l-9.6 9.5M158.3 103.9l-9.5 9.5M194.3 102.5l-2.4 2.4M198.8 102.5l-6.9 7M201.4 117.9l-9.5 9.5M201.4 113.4l-9.5 9.5M201.4 108.9l-9.5 9.5M201.4 104.4l-9.5 9.5M241.3 112.2h3.6l44.1 36.2M360.2 111.1h-3.6l-30 42.8M158.2 139.9l-9.5 9.6M158.2 135.4l-9.5 9.5"/>
<path d="M158.2 130.9l-9.5 9.5M158.2 126.4l-9.5 9.5M158.3 121.9l-9.6 9.5M201.4 135.8l-9.5 9.6M201.4 131.3l-9.5 9.6M201.4 126.9l-9.5 9.5M201.4 122.3l-9.5 9.6M235.3 134h5.5l16.8 16.7M313.9 134.9h2.7M316.8 135v20.4M319.2 134.9h5.3M321.9 127v2.6"/>
<path d="M321.9 132.3v5.3M325.7 135v13.9M327.2 134.9h71.1M395.3 134.9l.7 4.6h-1.5zM395.3 134.9v8.3M25.4 147.4v40.2M155 156.6l-6.4 6.4M155 152.1l-6.4 6.4M156.2 159.9l-7.6 7.6M158.2 148.9l-1.1 1.1M158.2 144.4l-9.6 9.5M176.5 155.7h1.5l-.8 4.6z"/>
<path d="M177.2 151.1v9.2M201.4 149.3l-9.5 9.5M201.4 144.8l-9.5 9.5M201.4 140.3l-9.5 9.6M201.4 153.8l-6.5 6.5M203 157.8h10.1M209.3 153.2h1.5l-.8 4.6zM210 148.6v9.2M213.6 147.2l3.3 3.2-1.2 .9zM213.6 147.2a23.9 23.9 0 0 1 4.8 8l.7 2.4 .6 3.5M215.9 145.1l-13.3 11.6M229.1 150.3h26.2"/>
<path d="M231.4 145.7h1.5l-.8 4.6zM232.1 141.1v9.2M242.4 155.6h1.6l-.8 4.6zM243.2 151v9.2M254.9 147l2.7 3.7-3.8-2.6zM284.7 151.4h2.7M287.1 145.9l1.9 2.5-2.9-1.3zM290 151.4h5.3M292.7 143.5v2.7M292.7 148.8v5.3M292.7 156.7v2.7M298 151.4h27.6"/>
<path d="M300.3 157.1v2.1M302.8 157.1v2.1M316.8 157.1v2.1M320.9 155.2h1.6M321.9 140.2v2.7M324.1 155.2h3.2M325.7 150.5v1.6M325.7 153.6v3.2M325.7 158.4v1.6M325.8 151.4h1M327.7 151l1.3 .9-2.4 2zM328.1 151.4h20.7"/>
<path d="M349.3 150.7h1.6l-.8 4.5zM350.1 146.1v9.1M351.4 151.4h29.6M353.1 155.2h-24.3M377.2 146.9h1.6l-.8 4.5zM378 142.3v9.1M394.5 158.9h1.5l-.7 4.6zM395.3 147.9v15.6M158.1 175.9l-9.5 9.6M158.1 171.4l-9.5 9.6M158.1 166.9l-9.5 9.5M158.1 162.4l-9.5 9.6"/>
<path d="M174.2 166.8h16.1M174.2 160.3h16.1M177.2 166.8v9.1M177.2 166.8l.8 4.5h-1.5zM192.9 166.8l-1 1M197.4 166.8l-5.5 5.5M200.4 168.3l-8.5 8.5M201.4 176.3l-9.5 9.5M201.4 171.7l-9.5 9.6M202.6 170.3l13.3 11.6M203 169.2h10.1M210 169.2v9.2"/>
<path d="M210 169.2l.8 4.6h-1.5zM215.7 175.7l1.2 .9-3.3 3.3zM219.7 165.9a25.2 25.2 0 0 1-3.4 10.2l-2.7 3.8M229.1 160.2h28M232.1 160.2l.8 4.6h-1.5zM232.1 160.2v9.1M240.2 163.5h55.8M243.2 163.5l.8 4.6h-1.6zM243.2 163.5v7M298.1 163.5h3.2M300.3 171.6v23.2M300.3 161.3v4.4"/>
<path d="M300.3 167.8v2.1M301.8 163.5h3.2M302.8 161.3v4.4M302.8 167.8v2.1M302.8 171.6v29.4M307.1 163.5h5.4M314.6 163.5h4.3M316.8 161.3v4.4M316.8 167.8v2.1M316.8 171.6v29.4M319 168.8l16.3 37.6h3.6M319 168.8l2 2.4-1.4 .7z"/>
<path d="M321.1 163.5h77.2M350.1 163.5l.8 4.6h-1.6zM350.1 163.5v9.1M362.6 179.5v8.1M362.6 163.5l.8 4.6h-1.5zM362.6 163.5v10.4M378 163.5v9.1M378 163.5l.8 4.6h-1.6zM22.4 187.6h17.5M24.7 183h1.5l-.8 4.6zM41.5 189.2v14.2M119.5 199.6l4.5 .7-4.5 .8z"/>
<path d="M124 189.2v14.2M158.1 184.9l-2.4 2.4M158.1 180.4l-6.9 6.9M201.4 185.2l-2.4 2.4M201.4 180.7l-6.9 6.9M295.7 191l4.6 .8-4.6 .8zM296.2 198h20.6M300.3 191.8h-7.9M302.8 198l4.6-.8v1.5zM302.8 191.8l4.6-.8v1.6zM302.8 191.8h9.2M312.2 197.2l4.6 .8-4.6 .7z"/>
<path d="M316.8 193.1l4.6-.7v1.5zM316.8 193.1h28.5M332.5 192.4l4.6 .7-4.6 .8zM337.1 189.2v7M338.7 187.6h27M361.9 183h1.5l-.8 4.6zM41.5 200.3l4.6-.7v1.5zM41.5 200.3h28.8M124 200.3h-28.8M174.5 243.9h82.5v19.8h-82.5zM175.1 244.5h81.3v18.5h-81.3zM182.8 251.5h12.7"/>
<path d="M210.9 253.6h8.1M236.5 252h10.1"/>
</g>
<g font-size="6.4">
<text x="271.7" y="87.7">B</text>
<text x="305.2" y="95.7">C</text>
<text x="133.1" y="198.5">SECTION B-B</text>
<text x="180.2" y="199.3">SECTION C-C</text>
<text x="137.6" y="205.7">SCALE 2:1</text>
<text x="185.2" y="206.5">SCALE 2:1</text>
<text x="271.4" y="213.6">B</text>
<text x="305.2" y="213.6">C</text>
</g>
<g font-size="5.3">
<text x="354.4" y="238.8">DROPLET II</text>
<text x="354.2" y="244.6">X-Y-Z Mount</text>
<text x="367.4" y="255.7">7819-030-0200</text>
</g>
<g font-size="4.3">
<text x="52.8" y="14.7">4</text>
<text x="160.8" y="14.7">3</text>
<text x="268.7" y="14.7">2</text>
<text x="376.6" y="14.7">1</text>
<text x="329.4" y="19.7">REVISIONS</text>
<text x="18.6" y="28.7">NOTES:</text>
<text x="18.6" y="33.4">1 .</text>
<text x="26.8" y="33.4">APPLICABLE STANDARDS / SPECIFICATIONS:</text>
<text x="278.5" y="31.5">A</text>
<text x="312.2" y="31.5">RELEASED</text>
<text x="365" y="31.5">CHP 5/18/16</text>
<text x="395.3" y="31.5">CHP 5/18/16</text>
<text x="26.8" y="38.2">ASME Y14.5, DIMENSIONS AND TOLERANCES.</text>
<text x="278.5" y="41.7">B</text>
<text x="291.3" y="36.2">.195 WAS .130. .540 WAS .573.</text>
<text x="293.7" y="41.3">(REMOVE .0275 FROM BOTH</text>
<text x="365" y="41.7">CHP 6/20/16</text>
<text x="395.4" y="41.7">CHP 6/20/16</text>
<text x="26.8" y="43">ASME Y14.38, ABBREVIATIONS.</text>
<text x="26.8" y="47.8">ASME B1.1 &amp; B1.13M: THREAD DEFINITIONS.</text>
<text x="315.6" y="46.3">WALLS)</text>
<text x="26.8" y="53">ALL DIAMETERS SHOWN CONCENTRIC SHALL BE WITHIN .010” TIR.</text>
<text x="278.4" y="51.8">C</text>
<text x="309.5" y="51.8">REDESIGNED</text>
<text x="366.2" y="51.8">CHP 9/5/16</text>
<text x="396.6" y="51.8">CHP 9/5/16</text>
<text x="19.7" y="58.5">2 . UNLESS OTHERWISE SPECIFIED, ALL FILLETS, WHETHER</text>
<text x="278.4" y="56.9">D</text>
<text x="309.5" y="56.9">REDESIGNED</text>
<text x="363.8" y="56.9">CHP 11/17/16</text>
<text x="394.2" y="56.9">CHP 11/17/16</text>
<text x="26.8" y="63.4">DRAWN OR NOT, ARE TO BE .005” MAXIMUM (FOR TOOL RADII).</text>
<text x="278.5" y="62">E</text>
<text x="293.2" y="62">MOVED HOLE: .563 WAS .663.</text>
<text x="366.2" y="62">CHP 2/7/17</text>
<text x="396.5" y="62">CHP 2/7/17</text>
<text x="5.7" y="71.4">B</text>
<text x="26.8" y="68.2">REMOVE SHARP OR HANGING BURRS.</text>
<text x="297.6" y="70">.75</text>
<text x="423.3" y="71.4">B</text>
<text x="328.8" y="76.3">.475 ±.012</text>
<text x="335.5" y="82.8">.10</text>
<text x="340.8" y="89.4">.175</text>
<text x="167.4" y="96.5">.063</text>
<text x="229.7" y="99.2">.425 ±.012</text>
<text x="214.9" y="135.5">R.03 TYP.</text>
<text x="13.8" y="146.6">1.675 ±.030</text>
<text x="384.7" y="147">.563 ±.012</text>
<text x="227.9" y="156.4">.195</text>
<text x="345.9" y="160.9">.163</text>
<text x="367.5" y="159">.238 ±.012</text>
<text x="173.1" y="165">.129</text>
<text x="205.9" y="165">.225</text>
<text x="216.5" y="165">82°</text>
<text x="239" y="174.3">.065</text>
<text x="355.3" y="177.8">.475 (2)</text>
<text x="285.7" y="193.3">.05</text>
<text x="346.1" y="194.6">.40 ±.020</text>
<text x="71.1" y="201.8">1.625 ±.030</text>
<text x="274.4" y="199.4">.275 ±.012</text>
<text x="5.7" y="211.1">A</text>
<text x="423.2" y="211.1">A</text>
<text x="213.7" y="223.6">21.6 g</text>
<text x="272.2" y="228.8">CHP</text>
<text x="291.9" y="228.8">3/1/2016</text>
<text x="316.8" y="255.2">B</text>
<text x="415.6" y="255.3">E</text>
<text x="328.9" y="262.9">2:1</text>
<text x="397.2" y="262.8">1</text>
<text x="403" y="262.8">OF</text>
<text x="413.2" y="262.8">1</text>
<text x="52.8" y="267.7">4</text>
<text x="160.8" y="267.7">3</text>
<text x="268.7" y="267.7">2</text>
<text x="376.6" y="267.7">1</text>
</g>
<g font-size="4">
<text x="209.4" y="113.6">⌀.188 THRU (2)</text>
<text x="364.8" y="109.9">⌀.063 THRU</text>
<text x="361" y="115.2">⌵ ⌀.11 X 90.0°</text>
<text x="342.9" y="205.1">⌀.129 THRU</text>
<text x="339.7" y="210.5">⌵ ⌀.225 X 82°</text>
</g>
<g font-size="3.4">
<text x="102.4" y="250.6">AND IS CONSIDERED CONFIDENTIAL.</text>
<text x="106.6" y="246.7">THIS DRAWING IS PROPRIETARY</text>
</g>
<g font-size="3.2">
<text x="262.6" y="25.2">ZONE</text>
<text x="276.7" y="25.2">REV</text>
<text x="312.6" y="25.2">DESCRIPTION</text>
<text x="367.6" y="25.2">REVISED BY</text>
<text x="402.1" y="25.2">APPRD</text>
<text x="176.2" y="222.3">WEIGHT:</text>
<text x="262" y="222.7">APPROVALS</text>
<text x="296" y="222.7">DATE</text>
<text x="354.5" y="227.3">NEW HAMPSHIRE</text>
<text x="360.3" y="224.3">HANOVER</text>
<text x="108.2" y="231.7">1</text>
<text x="118.1" y="231.7">1</text>
<text x="125.9" y="231.6">7819-030-0010</text>
<text x="176.2" y="228.6">MATERIAL:</text>
<text x="214.1" y="229.8">A96061</text>
<text x="363.7" y="230.4">03755</text>
<text x="104.9" y="236.2">NEXT FINAL</text>
<text x="127.8" y="236.2">NEXT ASSY</text>
<text x="154.6" y="236.2">USED ON</text>
<text x="176" y="234.9">SPECIFICATION</text>
<text x="206.7" y="234.9">SIZE / TYPE</text>
<text x="234.3" y="234.9">CONDITION</text>
<text x="315.1" y="235.1">TITLE</text>
<text x="234.5" y="240.4">T6 OR T651</text>
<text x="315.3" y="250.4">SIZE</text>
<text x="324.5" y="250.4">CAGE CODE</text>
<text x="356.7" y="250.5">DWG. NO.</text>
<text x="414.4" y="250.7">REV.</text>
<text x="314.5" y="260">SCALE</text>
<text x="339.1" y="259.9">SIMILAR TO:</text>
<text x="380.5" y="259.9">SHEET</text>
</g>
<g font-size="2.8">
<text x="257.3" y="226.5">DRWN</text>
<text x="257.3" y="233.2">CHK'D</text>
<text x="257.3" y="239.8">ENGR</text>
<text x="257.3" y="246.4">MFG</text>
<text x="257.3" y="253">QA</text>
<text x="257.3" y="259.4">ISS</text>
</g>
<g font-size="2.5">
<text x="96.4" y="238.4">DASH</text>
<text x="96.5" y="235.6">PART</text>
<text x="97.6" y="241.2">NO.</text>
<text x="105.2" y="240.7">QTY PER ASSY</text>
<text x="136.7" y="240.8">APPLICATION</text>
<text x="178.1" y="247.3">UNLESS OTHERWISE SPECIFIED DIMENSIONS ARE IN INCHES,</text>
<text x="182.8" y="251.1">DECIMALS</text>
<text x="204.3" y="250.1">TOLERANCES ARE:</text>
<text x="236.5" y="251.6">ANGLES</text>
<text x="113.4" y="256.5">NO REPRODUCTION MAY BE MADE</text>
<text x="184" y="256.7">.XX±.012</text>
<text x="184.8" y="253.9">.X±.040</text>
<text x="210.9" y="253.2">FINISH</text>
<text x="211.9" y="257">63</text>
<text x="237.2" y="257.2">X.X°±3°</text>
<text x="237.7" y="254.4">X°±10°</text>
<text x="101.7" y="259.8">WITHOUT WRITTEN PERMISSION FROM CREARE INC.</text>
<text x="181.3" y="262.3">.XXXX±.0008</text>
<text x="183.2" y="259.5">.XXX±.004</text>
<text x="236.3" y="260">X.XX°±1°</text>
</g>
<text font-size="1.8" x="392.1" y="221.1">THIRD ANGLE PROJECTION</text>
</svg>
